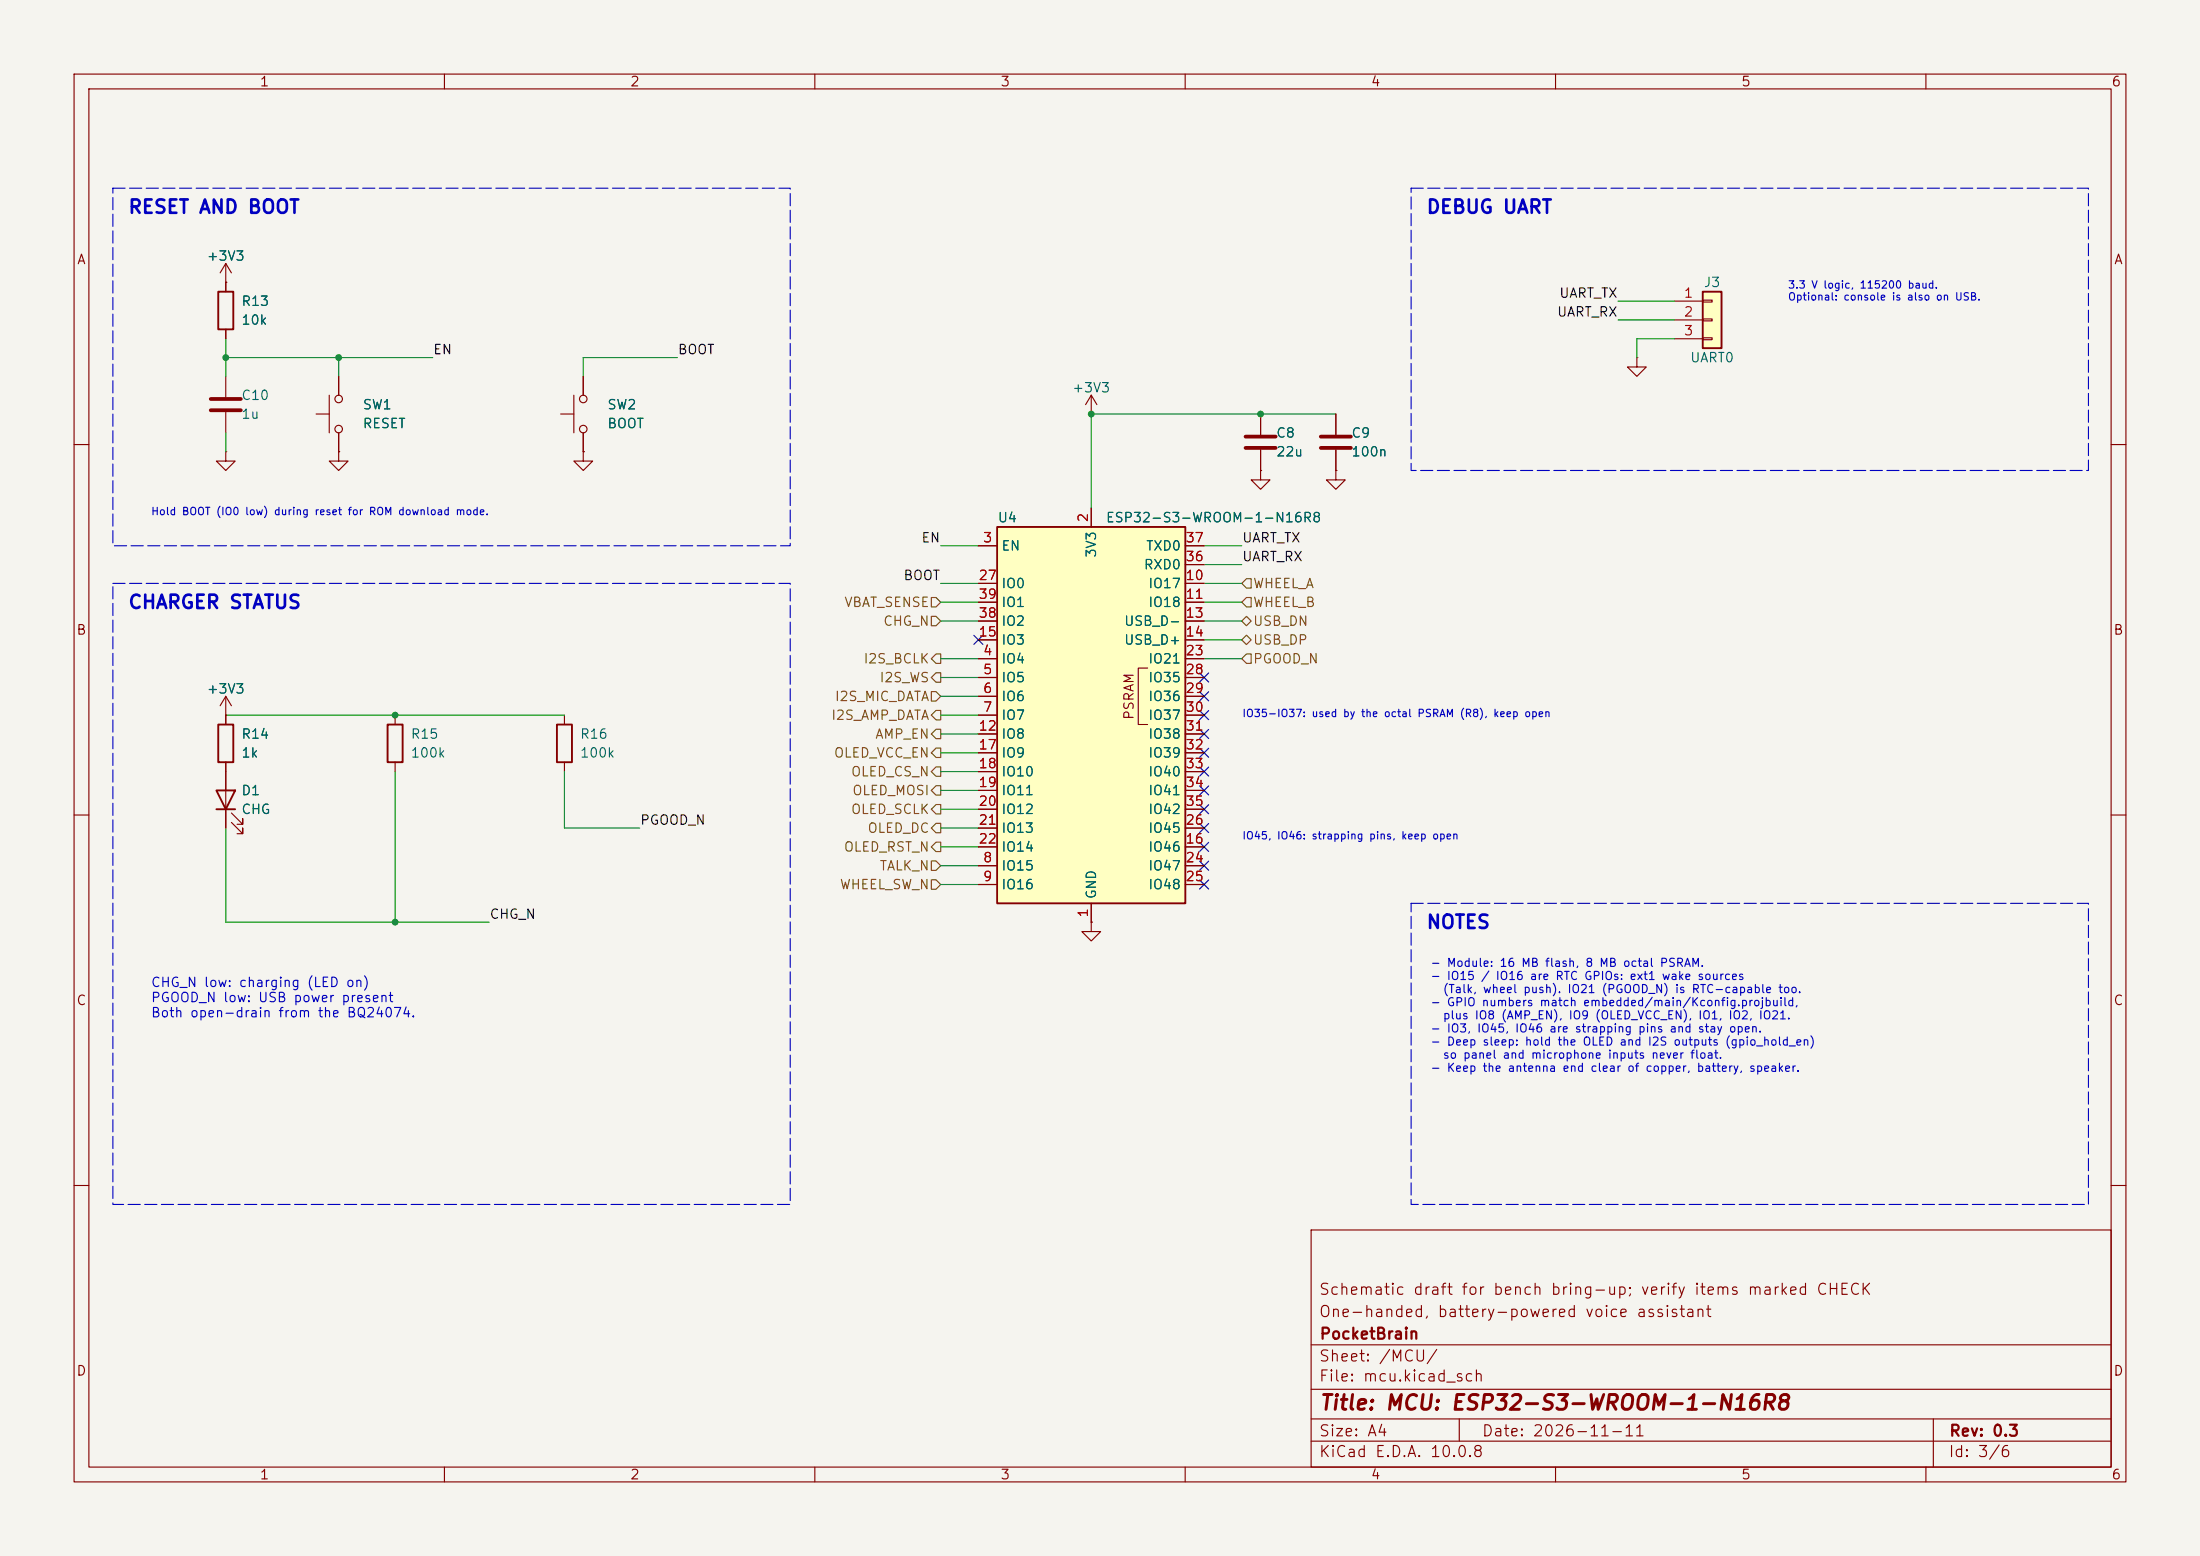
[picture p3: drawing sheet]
<svg xmlns="http://www.w3.org/2000/svg" width="297mm" height="210mm" viewBox="0 0 297 210" stroke-linecap="round" stroke-linejoin="round" font-family="sans-serif">
<path d="M0 0h297v210h-297z" fill="#f5f4ef" stroke="#f5f4ef" stroke-width=".14"/>
<g fill="none" stroke="#840000" stroke-width=".15">
<path d="M10 10h277v190h-277zM12 12h273v186h-273zM60 10v2M110 10v2M160 10v2M210 10v2M260 10v2M30.5 38.1h.1M30.5 35.6v3.8M30.5 35.6l-.8 1.2M30.5 35.6l.7 1.2M30.5 44.5v1.2"/>
<path d="M30.5 50.8v2.8M30.5 55.6v2.8M42.7 55.9h1.7M44.4 53.3v5.1M45.7 50.8v2.5M45.7 58.4v2.6M75.7 55.9h1.8M77.5 53.3v5.1M78.7 50.8v2.5M78.7 58.4v2.6M10 60h2M30.5 61v1.2h1.2l-1.2 1.3-1.3-1.3h1.3"/>
<path d="M30.5 61h.1M45.7 61v1.2h1.3l-1.3 1.3-1.3-1.3h1.3M45.7 61h.1M78.7 61v1.2h1.3l-1.3 1.3-1.2-1.3h1.2M78.7 61h.1M285 60h2M30.5 96.5h.1M30.5 94l-.8 1.3M30.5 94l.7 1.3M30.5 94v2.5M10 110h2M285 110h2"/>
<path d="M147.3 124.5v1.2h1.3l-1.3 1.3-1.3-1.3h1.3M147.3 124.5h.1M10 160h2M177 166h108v32h-108zM285 160h2M60 198v2M110 198v2M160 198v2M177 194.5h108M177 191.5h108M177 187.5h108M177 181.5h108"/>
<path d="M197 191.5v3M210 198v2M260 198v2M261 191.5v6.5"/>
<circle cx="45.7" cy="53.8" r=".51"/>
<circle cx="45.7" cy="57.9" r=".51"/>
<circle cx="78.7" cy="57.9" r=".51"/>
<circle cx="78.7" cy="53.8" r=".51"/>
</g>
<path d="M28.4 53.8h4.1M28.4 55.4h4.1" fill="none" stroke="#840000" stroke-width=".51"/>
<path d="M29.5 39.4h2v5.1h-2z" fill="none" stroke="#840000" stroke-width=".25"/>
<path d="M134.6 71.1h25.4v50.8h-25.4z" fill="#ffffc2"/>
<path d="M134.6 71.1h25.4v50.8h-25.4z" fill="none" stroke="#840000" stroke-width=".25"/>
<g fill="none" stroke="#840000" stroke-width=".15">
<path d="M147.3 55.9h.1M147.3 53.3v2.6M147.3 53.3l-.7 1.3M147.3 53.3l.8 1.3M221 48.3v1.2h1.2l-1.2 1.3-1.3-1.3h1.3M221 48.3h.1M132.1 73.7h2.5M132.1 78.7h2.5M147.3 68.6v2.5M160 73.7h2.6M160 78.7h2.6M160 76.2h2.6"/>
<path d="M132.1 88.9h2.5M132.1 91.4h2.5M132.1 94h2.5M132.1 96.5h2.5M132.1 81.3h2.5M132.1 99.1h2.5M132.1 83.8h2.5M132.1 86.4h2.5M154.9 90.2h-1.2v7.6h1.2M160 88.9h2.6M160 91.4h2.6M160 94h2.6"/>
<path d="M160 96.5h2.6M160 81.3h2.6M160 99.1h2.6M160 83.8h2.6M160 86.4h2.6M132.1 116.8h2.5M132.1 119.4h2.5M132.1 114.3h2.5M132.1 101.6h2.5M132.1 104.1h2.5M132.1 106.7h2.5M132.1 109.2h2.5"/>
<path d="M132.1 111.8h2.5M160 116.8h2.6M160 119.4h2.6M160 114.3h2.6M160 101.6h2.6M160 104.1h2.6M160 106.7h2.6M160 109.2h2.6M160 111.8h2.6M147.3 121.9v2.6"/>
</g>
<path d="M229.9 39.4h2.5v7.6h-2.5z" fill="#ffffc2"/>
<path d="M229.9 39.4h2.5v7.6h-2.5zM29.5 97.8h2v5.1h-2zM52.3 97.8h2.1v5.1h-2.1zM75.2 97.8h2v5.1h-2zM29.2 106.7h2.5l-1.2 2.5zM29.2 109.2h2.5" fill="none" stroke="#840000" stroke-width=".25"/>
<g fill="none" stroke="#840000" stroke-width=".15">
<path d="M30.5 38.1h.1M30.5 38.1v1.3M30.5 44.5v1.2M45.7 50.8v2.5M45.7 58.4v2.6M78.7 50.8v2.5M78.7 58.4v2.6M170.2 55.9v2.8M180.3 55.9v2.8M226.1 40.6h3.8M226.1 43.2h3.8M226.1 45.7h3.8"/>
<path d="M229.9 40.5h1.2v.3h-1.2zM229.9 43.1h1.2v.2h-1.2zM229.9 45.6h1.2v.2h-1.2zM45.7 61h.1M78.7 61h.1M132.1 73.7h2.5M132.1 78.7h2.5M147.3 68.6v2.5M160 73.7h2.6M160 78.7h2.6M160 76.2h2.6M170.2 63.5v1.3h1.2l-1.2 1.2-1.3-1.2h1.3"/>
<path d="M170.2 63.5h.1M170.2 60.7v2.8M180.3 63.5v1.3h1.3l-1.3 1.2-1.2-1.2h1.2M180.3 63.5h.1M180.3 60.7v2.8M30.5 96.5h.1M30.5 96.5v1.3M53.3 96.5v1.3M76.2 96.5v1.3M132.1 88.9h2.5M132.1 91.4h2.5M132.1 94h2.5"/>
<path d="M132.1 96.5h2.5M132.1 81.3h2.5M132.1 99.1h2.5M132.1 83.8h2.5M132.1 86.4h2.5M160 88.9h2.6M160 91.4h2.6M160 94h2.6M160 96.5h2.6M160 81.3h2.6M160 99.1h2.6M160 83.8h2.6"/>
<path d="M160 86.4h2.6M30.5 102.9v8.9M31.2 111l1.6 1.5v-.7v.7h-.8M31.2 109.7l1.6 1.6v-.8v.8h-.8M53.3 102.9v1.2M76.2 102.9v1.2M132.1 116.8h2.5M132.1 119.4h2.5M132.1 114.3h2.5M132.1 101.6h2.5M132.1 104.1h2.5M132.1 106.7h2.5"/>
<path d="M132.1 109.2h2.5M132.1 111.8h2.5M160 116.8h2.6M160 119.4h2.6M160 114.3h2.6M160 101.6h2.6M160 104.1h2.6M160 106.7h2.6M160 109.2h2.6M160 111.8h2.6M147.3 124.5h.1M147.3 121.9v2.6"/>
</g>
<path d="M168.1 58.9h4.1M178.3 58.9h4.1M168.1 60.5h4.1M178.3 60.5h4.1" fill="none" stroke="#840000" stroke-width=".51"/>
<g fill="none" stroke="#725600" stroke-width=".15">
<path d="M168.3 78.1h.6v1.3h-.6l-.7-.7zM125.7 80.6h.7l.6 .7-.6 .6h-.7zM125.7 93.3h.7l.6 .7-.6 .6h-.7zM125.7 83.2h.7l.6 .6-.6 .7h-.7zM126.4 88.3h.6v1.2h-.6l-.7-.6zM126.4 90.8h.6v1.3h-.6l-.7-.7zM126.4 95.9h.6v1.3h-.6l-.7-.7zM126.4 98.4h.6v1.3h-.6l-.7-.6zM167.6 83.8l.7-.6 .6 .6-.6 .7zM167.6 86.4l.7-.7 .6 .7-.6 .6zM168.3 88.3h.6v1.2h-.6l-.7-.6zM168.3 80.6h.6v1.3h-.6l-.7-.6z"/>
<path d="M125.7 118.7h.7l.6 .7-.6 .6h-.7zM125.7 116.2h.7l.6 .6-.6 .7h-.7zM126.4 106h.6v1.3h-.6l-.7-.6zM126.4 103.5h.6v1.3h-.6l-.7-.7zM126.4 101h.6v1.2h-.6l-.7-.6zM126.4 113.7h.6v1.2h-.6l-.7-.6zM126.4 108.6h.6v1.3h-.6l-.7-.7zM126.4 111.1h.6v1.3h-.6l-.7-.6z"/>
</g>
<g fill="none" stroke="#009600" stroke-width=".15">
<path d="M30.5 48.3h27.9M30.5 45.7v5.1M30.5 58.4v2.6M45.7 48.3v2.5M91.4 48.3h-12.7v2.5M180.3 55.9h-33v12.7M218.4 43.2h7.7M218.4 40.6h7.7M226.1 45.7h-5.1v2.6M127 73.7h5.1M127 78.7h5.1M162.6 73.7h5"/>
<path d="M162.6 76.2h5M162.6 78.7h5M30.5 96.5h45.7M127 99.1h5.1M127 96.5h5.1M127 83.8h5.1M127 81.3h5.1M127 88.9h5.1M127 91.4h5.1M127 94h5.1M162.6 83.8h5M162.6 81.3h5"/>
<path d="M162.6 86.4h5M162.6 88.9h5M30.5 111.8v12.7h35.5M53.3 104.1v20.4M76.2 104.1v7.7h10.2M127 106.7h5.1M127 119.4h5.1M127 101.6h5.1M127 114.3h5.1M127 104.1h5.1M127 111.8h5.1M127 109.2h5.1"/>
<path d="M127 116.8h5.1"/>
</g>
<g fill="none" stroke="#000084" stroke-width=".15">
<path d="M131.5 85.8l1.2 1.2M132.7 85.8l-1.2 1.2M162 93.4l1.2 1.2M162 95.9l1.2 1.2M162 98.5l1.2 1.2M162 90.8l1.2 1.2M163.2 93.4l-1.2 1.2M163.2 95.9l-1.2 1.2M163.2 98.5l-1.2 1.2M163.2 90.8l-1.2 1.2M162 118.8l1.2 1.2M162 106.1l1.2 1.2"/>
<path d="M162 111.2l1.2 1.2M162 116.2l1.2 1.2M162 108.6l1.2 1.2M162 113.7l1.2 1.2M162 103.5l1.2 1.2M162 101l1.2 1.2M163.2 118.8l-1.2 1.2M163.2 106.1l-1.2 1.2M163.2 111.2l-1.2 1.2M163.2 116.2l-1.2 1.2M163.2 108.6l-1.2 1.2M163.2 113.7l-1.2 1.2"/>
<path d="M163.2 103.5l-1.2 1.2M163.2 101l-1.2 1.2"/>
</g>
<path d="M15.2 25.4h91.5v48.3h-91.5zM190.5 25.4h91.4v38.1h-91.4zM15.2 78.7h91.5v83.9h-91.5zM190.5 121.9h91.4v40.7h-91.4z" fill="none" stroke="#0000c2" stroke-width=".15" stroke-dasharray="1.6 .6"/>
<g fill="#009600">
<circle cx="30.5" cy="48.3" r=".46"/>
<circle cx="45.7" cy="48.3" r=".46"/>
<circle cx="147.3" cy="55.9" r=".46"/>
<circle cx="170.2" cy="55.9" r=".46"/>
<circle cx="53.3" cy="124.5" r=".46"/>
<circle cx="53.3" cy="96.5" r=".46"/>
</g>
<text font-size="2" fill="#840000" x="178" y="190.8">Title: MCU: ESP32-S3-WROOM-1-N16R8</text>
<g font-size="1.8" fill="#0000c2">
<text x="17.2" y="29.3">RESET AND BOOT</text>
<text x="192.5" y="29.3">DEBUG UART</text>
<text x="17.2" y="82.6">CHARGER STATUS</text>
<text x="192.5" y="125.8">NOTES</text>
</g>
<g font-size="1.5" fill="#840000">
<text x="178" y="178.1">One-handed, battery-powered voice assistant</text>
<text x="178" y="175.1">Schematic draft for bench bring-up; verify items marked CHECK</text>
<text x="178" y="184.1">Sheet: /MCU/</text>
<text x="178" y="181.1">PocketBrain</text>
<text x="178" y="186.8">File: mcu.kicad_sch</text>
<text x="178" y="197">KiCad E.D.A. 10.0.8</text>
<text x="178" y="194.2">Size: A4</text>
<text x="200" y="194.2">Date: 2026-11-11</text>
<text x="263" y="197">Id: 3/6</text>
<text x="263" y="194.2">Rev: 0.3</text>
</g>
<g font-size="1.3" fill="#840000">
<text x="35" y="12">1</text>
<text x="85" y="12">2</text>
<text x="135" y="12">3</text>
<text x="185" y="12">4</text>
<text x="235" y="12">5</text>
<text x="285" y="12">6</text>
<text x="10.3" y="36">A</text>
<text x="285.3" y="36">A</text>
<text x="10.2" y="86">B</text>
<text x="285.2" y="86">B</text>
<text x="153.4" y="97.3" transform="rotate(-90 153.4 97.3)">PSRAM</text>
<text x="10.2" y="136">C</text>
<text x="285.2" y="136">C</text>
<text x="10.2" y="186">D</text>
<text x="285.2" y="186">D</text>
<text x="35" y="200">1</text>
<text x="85" y="200">2</text>
<text x="135" y="200">3</text>
<text x="185" y="200">4</text>
<text x="235" y="200">5</text>
<text x="285" y="200">6</text>
</g>
<g font-size="1.3" fill="#006464">
<text x="27.8" y="35.5">+3V3</text>
<text x="32.5" y="41.6">R13</text>
<text x="229.9" y="39.1">J3</text>
<text x="32.5" y="44.1">10k</text>
<text x="144.7" y="53.3">+3V3</text>
<text x="228.1" y="49.2">UART0</text>
<text x="32.5" y="54.3">C10</text>
<text x="32.5" y="56.8">1u</text>
<text x="48.9" y="55.6">SW1</text>
<text x="48.9" y="58.1">RESET</text>
<text x="81.9" y="55.6">SW2</text>
<text x="81.9" y="58.1">BOOT</text>
<text x="172.2" y="59.4">C8</text>
<text x="182.4" y="59.4">C9</text>
<text x="172.2" y="61.9">22u</text>
<text x="182.4" y="61.9">100n</text>
<text x="134.6" y="70.8">U4</text>
<text x="149.2" y="70.8">ESP32-S3-WROOM-1-N16R8</text>
<text x="135.1" y="74.6">EN</text>
<text x="148.3" y="75.4" transform="rotate(-90 148.3 75.4)">3V3</text>
<text x="154.3" y="77.2">RXD0</text>
<text x="154.6" y="74.6">TXD0</text>
<text x="135.1" y="79.7">IO0</text>
<text x="135.1" y="82.2">IO1</text>
<text x="154.9" y="79.7">IO17</text>
<text x="154.9" y="82.2">IO18</text>
<text x="135.1" y="89.9">IO4</text>
<text x="135.1" y="87.3">IO3</text>
<text x="135.1" y="84.8">IO2</text>
<text x="151.7" y="84.8">USB_D-</text>
<text x="151.7" y="87.3">USB_D+</text>
<text x="154.9" y="89.9">IO21</text>
<text x="27.8" y="93.9">+3V3</text>
<text x="135.1" y="92.4">IO5</text>
<text x="135.1" y="94.9">IO6</text>
<text x="154.9" y="92.4">IO35</text>
<text x="154.9" y="94.9">IO36</text>
<text x="32.5" y="100">R14</text>
<text x="55.4" y="100">R15</text>
<text x="78.2" y="100">R16</text>
<text x="135.1" y="97.5">IO7</text>
<text x="135.1" y="100">IO8</text>
<text x="154.9" y="97.5">IO37</text>
<text x="154.9" y="100">IO38</text>
<text x="32.5" y="102.6">1k</text>
<text x="32.5" y="107.6">D1</text>
<text x="55.4" y="102.6">100k</text>
<text x="78.2" y="102.6">100k</text>
<text x="135.1" y="102.6">IO9</text>
<text x="135.1" y="105.1">IO10</text>
<text x="135.1" y="107.6">IO11</text>
<text x="154.9" y="102.6">IO39</text>
<text x="154.9" y="105.1">IO40</text>
<text x="154.9" y="107.6">IO41</text>
<text x="32.5" y="110.2">CHG</text>
<text x="135.1" y="110.2">IO12</text>
<text x="135.1" y="112.7">IO13</text>
<text x="154.9" y="112.7">IO45</text>
<text x="154.9" y="110.2">IO42</text>
<text x="135.1" y="117.8">IO15</text>
<text x="135.1" y="115.3">IO14</text>
<text x="154.9" y="115.3">IO46</text>
<text x="154.9" y="117.8">IO47</text>
<text x="135.1" y="120.3">IO16</text>
<text x="148.3" y="121.4" transform="rotate(-90 148.3 121.4)">GND</text>
<text x="154.9" y="120.3">IO48</text>
</g>
<g font-size="1.3" fill="#0f0f0f">
<text x="210.4" y="40.5">UART_TX</text>
<text x="210.1" y="43.1">UART_RX</text>
<text x="58.4" y="48.1">EN</text>
<text x="91.4" y="48.1">BOOT</text>
<text x="124.3" y="73.5">EN</text>
<text x="167.6" y="76.1">UART_RX</text>
<text x="167.6" y="73.5">UART_TX</text>
<text x="121.9" y="78.6">BOOT</text>
<text x="86.3" y="111.6">PGOOD_N</text>
<text x="66" y="124.3">CHG_N</text>
</g>
<g font-size="1.3" fill="#a90000">
<text x="227.2" y="40.5">1</text>
<text x="227.2" y="43">2</text>
<text x="227.2" y="45.6">3</text>
<text x="147.2" y="70.6" transform="rotate(-90 147.2 70.6)">2</text>
<text x="132.6" y="73.5">3</text>
<text x="160" y="76.1">36</text>
<text x="160" y="73.5">37</text>
<text x="132" y="78.6">27</text>
<text x="132" y="83.7">38</text>
<text x="132" y="81.1">39</text>
<text x="160" y="78.6">10</text>
<text x="160" y="81.1">11</text>
<text x="160" y="83.7">13</text>
<text x="132" y="86.2">15</text>
<text x="132.6" y="88.8">4</text>
<text x="160" y="86.2">14</text>
<text x="160" y="88.8">23</text>
<text x="132.6" y="91.3">5</text>
<text x="132.6" y="93.8">6</text>
<text x="160" y="91.3">28</text>
<text x="160" y="93.8">29</text>
<text x="132" y="98.9">12</text>
<text x="132" y="101.5">17</text>
<text x="132.6" y="96.4">7</text>
<text x="160" y="96.4">30</text>
<text x="160" y="98.9">31</text>
<text x="160" y="101.5">32</text>
<text x="132" y="104">18</text>
<text x="132" y="106.5">19</text>
<text x="160" y="104">33</text>
<text x="160" y="106.5">34</text>
<text x="132" y="109.1">20</text>
<text x="132" y="111.6">21</text>
<text x="160" y="111.6">26</text>
<text x="160" y="109.1">35</text>
<text x="132" y="114.2">22</text>
<text x="132.6" y="116.7">8</text>
<text x="132.6" y="119.2">9</text>
<text x="160" y="114.2">16</text>
<text x="160" y="116.7">24</text>
<text x="160" y="119.2">25</text>
<text x="147.2" y="123.9" transform="rotate(-90 147.2 123.9)">1</text>
</g>
<g font-size="1.3" fill="#725600">
<text x="113.9" y="82.2">VBAT_SENSE</text>
<text x="169.1" y="79.7">WHEEL_A</text>
<text x="169.1" y="82.2">WHEEL_B</text>
<text x="116.5" y="89.9">I2S_BCLK</text>
<text x="119.1" y="84.8">CHG_N</text>
<text x="169.1" y="84.8">USB_DN</text>
<text x="169.1" y="87.3">USB_DP</text>
<text x="169.1" y="89.9">PGOOD_N</text>
<text x="112.6" y="94.9">I2S_MIC_DATA</text>
<text x="118.7" y="92.4">I2S_WS</text>
<text x="112.1" y="97.5">I2S_AMP_DATA</text>
<text x="118.1" y="100">AMP_EN</text>
<text x="112.5" y="102.6">OLED_VCC_EN</text>
<text x="114.8" y="105.1">OLED_CS_N</text>
<text x="115" y="107.6">OLED_MOSI</text>
<text x="114.8" y="110.2">OLED_SCLK</text>
<text x="117" y="112.7">OLED_DC</text>
<text x="113.8" y="115.3">OLED_RST_N</text>
<text x="118.7" y="117.8">TALK_N</text>
<text x="113.3" y="120.3">WHEEL_SW_N</text>
</g>
<g font-size="1.3" fill="#0000c2">
<text x="20.3" y="133.5">CHG_N low: charging (LED on)</text>
<text x="20.3" y="135.6">PGOOD_N low: USB power present</text>
<text x="20.3" y="137.6">Both open-drain from the BQ24074.</text>
</g>
<g font-size="1.1" fill="#0000c2">
<text x="193" y="130.8">- Module: 16 MB flash, 8 MB octal PSRAM.</text>
<text x="193" y="132.5">- IO15 / IO16 are RTC GPIOs: ext1 wake sources</text>
<text x="193" y="136.1">- GPIO numbers match embedded/main/Kconfig.projbuild,</text>
<text x="194.7" y="134.3">(Talk, wheel push). IO21 (PGOOD_N) is RTC-capable too.</text>
<text x="194.7" y="137.9">plus IO8 (AMP_EN), IO9 (OLED_VCC_EN), IO1, IO2, IO21.</text>
<text x="193" y="139.6">- IO3, IO45, IO46 are strapping pins and stay open.</text>
<text x="193" y="141.4">- Deep sleep: hold the OLED and I2S outputs (gpio_hold_en)</text>
<text x="194.7" y="143.2">so panel and microphone inputs never float.</text>
<text x="193" y="144.9">- Keep the antenna end clear of copper, battery, speaker.</text>
</g>
<g font-size="1" fill="#0000c2">
<text x="241.3" y="39.2">3.3 V logic, 115200 baud.</text>
<text x="241.3" y="40.8">Optional: console is also on USB.</text>
<text x="20.3" y="69.8">Hold BOOT (IO0 low) during reset for ROM download mode.</text>
<text x="167.6" y="97">IO35-IO37: used by the octal PSRAM (R8), keep open</text>
<text x="167.6" y="113.5">IO45, IO46: strapping pins, keep open</text>
</g>
</svg>
